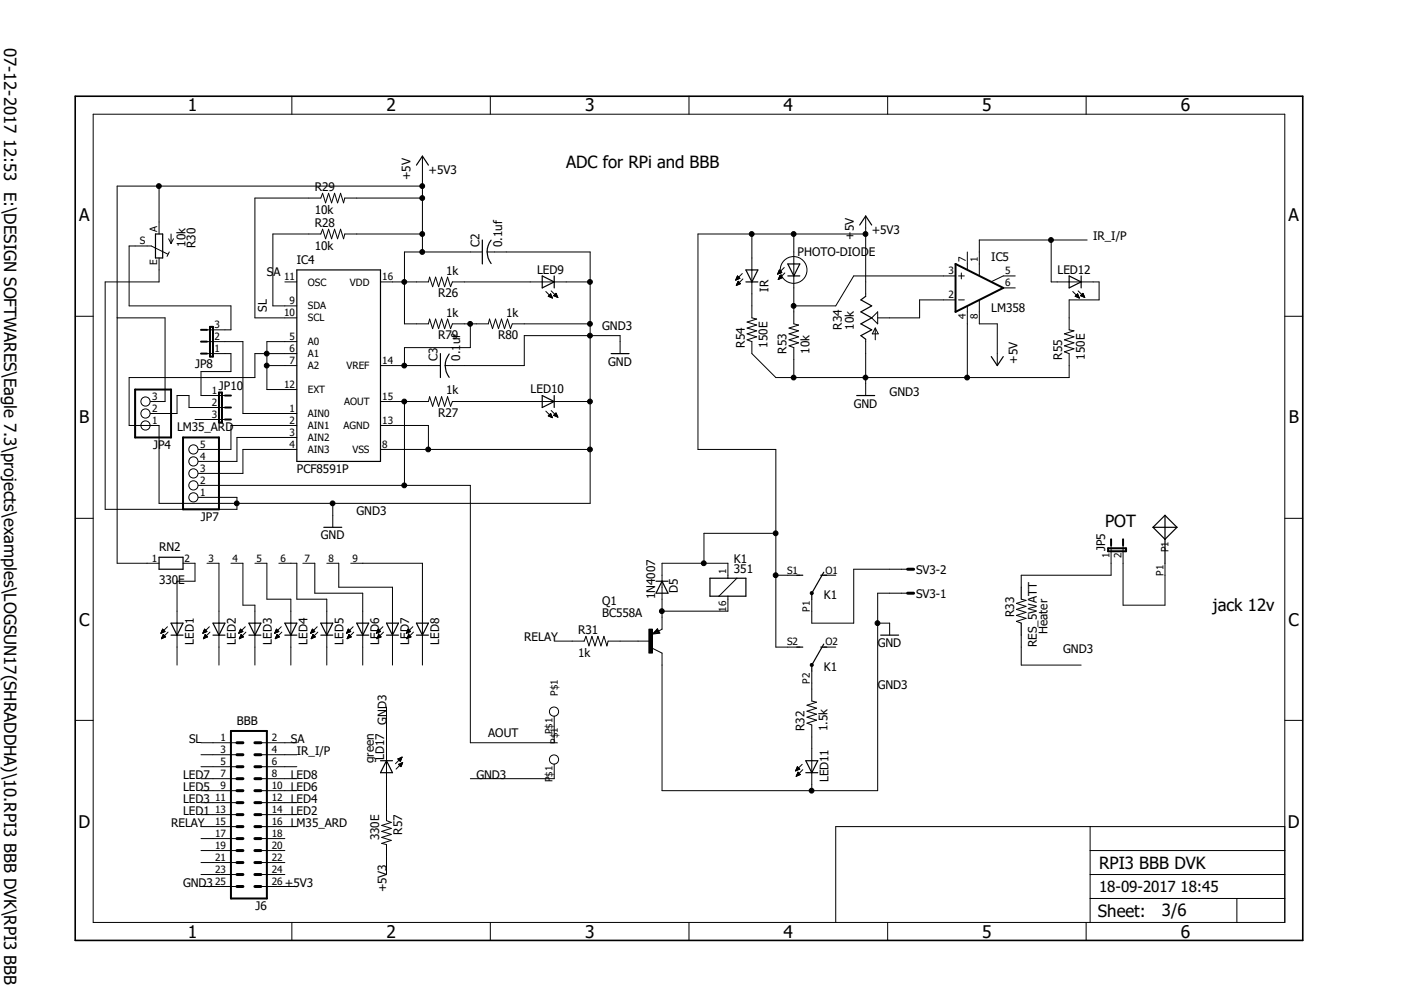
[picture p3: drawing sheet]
<svg xmlns="http://www.w3.org/2000/svg" width="297mm" height="210mm" viewBox="0 0 297 210" stroke-linecap="round" stroke-linejoin="round" font-family="sans-serif">
<g fill="none" stroke="#000" stroke-width=".21">
<path d="M19.8 24.2h252.6v171.4h-252.6zM33.7 39.5v10.1M61.9 20.4v3.8M89.6 33.1v20.3M89.6 39.5h-64.8v79.9h8.9M104 20.4v3.8M146.1 20.4v3.8M188.2 20.4v3.8M230.3 20.4v3.8M33.7 54.7v5.1h-11.4v48.2h27.9v-2.5h-8.1M35.6 53.9l-3.5-1.7h-4.7v12.7h21.6v5h-5.1M35.8 50.6l.5 1"/>
<path d="M35.9 53.4l-.5 1M36.3 49.6v2M36.8 50.6l-.5 1M60.4 59.8h2.5M80.7 59.8h10.1l.3-1 .6 2 .7-2 .6 2 .6-2 .7 2 .6-2 .6 2 .4-1h29.2M89.6 42h-16.5l-.3 1-.6-2-.6 2-.7-2-.6 2-.6-2-.7 2-.6-2-.4 1h-14v25.4h8.9M89.6 49.6h-16.5l-.3 1-.6-2-.6 2-.7-2-.6 2-.6-2-.7 2-.6-2-.4 1h-10.1v15.3h5M102.3 53.4h-16.5v15.3h5l.3-1.1 .6 2.1 .7-2.1 .6 2.1 .6-2.1 .7 2.1 .6-2.1 .6 2.1 .4-1h7.6l.3-1.1 .6 2.1 .7-2.1 .6 2.1 .6-2.1 .7 2.1 .6-2.1 .6 2.1 .4-1h16.5M103.3 53.4h21.8v53.3h-91.4v-16.5h-6.3v-10.1h26.6v-5.1h8.9M156 59.3h.2M156 59.2h.4M156.1 59.1h.5"/>
<path d="M156.1 59.1h.6M156.2 59h.6M156.2 58.8h.5M156.3 58.7h.3M156.3 58.6h.2M156.4 58.5l-.4 .9M156.4 58.5l.5 .5-.9 .4M156.4 58.5h.1M156.4 59.9h.4M156.4 59.9h.3M156.5 59.7h.1M156.5 59.6l-.4 .9"/>
<path d="M156.5 59.6l.5 .6-.9 .3M156.5 59.6h.1M157.4 58l-1.4 1.4M157.5 59.1l-1.4 1.4M159.4 49.6v17.8l1 .2-2 .7 2 .6-2 .7 2 .5-2 .7 2 .6-2 .7 1 .3v2.6l5.1 5.1h62.2v-5.1l-1-.4 2-.6-2-.7 2-.6-2-.6 2-.7-2-.6 2-.7-1-.2v-6.3h6.3v-3.8h-10.1v-8.9M164.9 58.1h.1M164.9 58h.3M165 57.9h.4M165 59.2h.1M165 57.8h.6M165 59.1h.3M165 57.7h.7"/>
<path d="M165.1 59.1h.4M165.1 57.6h.5M165.1 59h.6M165.1 57.5h.5M165.2 58.8h.7M165.2 57.4h.3M165.2 57.4h.2M165.2 58.8h.6M165.2 57.3h.1M165.3 58.7h.4M165.3 58.6h.3M165.3 58.5h.2"/>
<path d="M165.3 58.4h.1M165.4 58.4l.5 .5-.9 .4zM165.8 57.7l-.5-.5-.4 .9M165.8 57.7l-.9 .4M166.3 56.7l-1.4 1.4M166.4 57.9l-1.4 1.4M168.3 49.6v19.1l1 .2-2 .7 2 .5-2 .7 2 .6-2 .7 2 .6-2 .6 1 .4v6.4M183.5 49.6h-35.5v45.7h16.5v41.9h5.1M183.5 45.8v17M202.6 58.5h-21.6l-3.8 6.4h-8.9M203.2 58.5h1.3M203.8 57.9v1.2"/>
<path d="M205.1 53.4v3.7M215.3 58.5h-2.6l-2.4 1.2M230.5 50.9h-22.9v7.5M15.9 67.1h3.9M24.8 67.4h10.2v17.7h-3.1M43.9 72.4h7.6v15.3h11.4M43.9 75h5.1v3.8h-6.4v5.1h5.1M56.6 77.5h6.3M62.9 72.4h-6.3v10.2h6.3M80.7 77.5h12.7M99.7 68.7v5h-13.9v3.8M115.7 61.8l1.4 1.4"/>
<path d="M116.3 62.8h.7M116.4 62.9h.6M116.4 62.7h.5M116.4 62.6h.5M116.5 62.5h.3M116.6 62.9h.4M116.6 62.4h.2M116.7 62.3h.1M116.7 62.3l-.5 .5 .9 .4M116.7 62.3l.4 .9M116.8 63h.3M116.9 61.7l1.4 1.4"/>
<path d="M117 63.1h.1M117.4 62.7h.7M117.4 62.7l.9 .4M117.4 62.7l.5-.5 .4 .9M117.5 62.6h.6M117.5 62.5h.6M117.6 62.8h.5M117.6 62.4h.4M117.7 62.3h.3M117.8 62.9h.4M117.8 62.2h.1M118 62.9h.2"/>
<path d="M118.2 63h.1M131.5 75v-3.8h-20.3v6.3h-16.8M156.1 60.5h.1M156.2 60.4h.3M156.2 60.3h.5M156.2 60.2h.7M156.3 60.1h.7M156.3 60h.6M183.5 71.9v12M184.8 67.4l1.3-1.3v2.6zM185.6 69.6v2.5M185.6 69.6l.6 1.2h-1.3z"/>
<path d="M202.6 63.6h-7.6v3.8h-8.9M203.2 63.6h1.3M205.1 64.9v15.2M207.6 63.6v5.1h3.8v8.8M212.7 61h2.6M227.4 61.8l1.4 1.4M228 62.8h.7M228.1 62.9h.6M228.1 62.7h.5M228.2 62.6h.4M228.2 62.5h.3M228.3 62.9h.5"/>
<path d="M228.3 62.4h.2M228.5 62.3h.1M228.5 62.3l-.5 .5 .8 .4M228.5 62.3l.3 .9M228.5 63h.3M228.6 61.7l1.4 1.4M228.7 63.1h.1M229.1 62.7l.5-.5 .4 .9zM229.1 62.7h.7M229.2 62.6h.6M229.3 62.5h.5M229.3 62.8h.6"/>
<path d="M229.3 62.4h.4M229.5 62.3h.2M229.5 62.9h.4M229.6 62.2h.1M229.7 62.9h.2M229.9 63h.1M272.4 67.1h3.8M41.3 88.9h6.4M47.7 86.4h-7.6v-2.5h-2.6v3.8h-5.6M62.9 90.2h-13.9v5.1h-6.9M62.9 92.8h-12.7v5h-8.1M62.9 95.3h-11.4v5.1h-9.4"/>
<path d="M80.7 90.2h10.1v5.1M80.7 95.3h44.4M80.7 85.1h10.1l.3-1 .6 2 .7-2 .6 2 .6-2 .7 2 .6-2 .6 2 .4-1h29.2M85.8 85.1v17.8M115.7 87.2l1.4 1.4M116.2 88.2l.5-.5 .4 .9zM116.3 88.2h.7M116.4 88.1h.5M116.4 88.3h.6M116.4 88h.5M116.5 87.9h.3M116.6 88.3h.4"/>
<path d="M116.6 87.8h.2M116.7 87.7h.1M116.8 88.4h.3M116.9 87l1.4 1.4M117 88.5h.1M117.4 88.1l.5-.6 .4 .9zM117.4 88.1h.7M117.5 88h.6M117.5 87.9h.6M117.6 88.2h.5M117.6 87.8h.4M117.7 87.7h.3"/>
<path d="M117.8 87.6h.1M117.8 88.3h.4M118.1 88.3h.1M118.3 88.4v.1M15.9 109.9h3.9M38.8 119.4h2.5v3.8h-3.8v17.8M42.1 102.9h57.6v54.6h17.8v-5.7M43.9 119.4h2.5v21.6M49 119.4h2.5v8.9h2.5v12.7M54 119.4h2.6v7.6h5.1v14M59.1 119.4h3.8v7.6h6.4v14M64.2 119.4h2.5v6.4h10.2v15.2"/>
<path d="M69.3 119.4h2.5v5.1h11.4v16.5M70.6 106.7v5.1M74.4 119.4h15.2v21.6M164.5 113.1h-15.2v6.3M235.6 115.6v6.4h-19.1v2.5M238.1 115.6v12.7h8.9v-8.9M272.4 109.9h3.8M34.1 134.2h.2M34.2 134.1h.3M34.2 134h.5M34.2 133.9h.7M34.3 133.8h.7"/>
<path d="M34.3 135.3h.1M34.3 135.3h.3M34.3 133.7h.5M34.3 135.2h.5M34.4 133.6h.3M34.4 135.1h.6M34.4 135h.7M34.4 133.5h.2M34.4 134.9h.6M34.5 133.4l-.4 .9M34.5 133.4l.5 .5-.9 .4M34.5 133.4h.1"/>
<path d="M34.5 134.8h.4M34.5 134.7h.3M34.6 134.6h.1M34.6 134.5l-.4 .9M34.6 134.5l.5 .5-.9 .4M34.6 134.5v.1M35.5 132.9l-1.4 1.4M35.6 134l-1.4 1.4M43 134.2h.2M43.1 134.1h.3M43.1 134h.5M43.1 133.9h.7"/>
<path d="M43.1 135.3h.2M43.2 133.8h.6M43.2 135.3h.3M43.2 133.7h.5M43.2 135.2h.5M43.3 133.6h.3M43.3 135.1h.6M43.3 133.6h.2M43.3 135h.7M43.3 133.5h.2M43.3 134.9h.6M43.4 134.8h.4"/>
<path d="M43.4 133.4l-.4 .9M43.4 133.4l.5 .5-.9 .4M43.4 133.4h.1M43.4 134.7h.3M43.5 134.6h.1M43.5 134.5l-.4 .9M43.5 134.5l.5 .5-.9 .4M43.5 134.5v.1M44.4 132.9l-1.4 1.4M44.5 134l-1.4 1.4M50.7 134.2h.1M50.7 134.1h.3"/>
<path d="M50.7 134h.5M50.7 133.9h.7M50.7 135.3h.2M50.8 133.8h.6M50.8 135.3h.3M50.8 133.7h.5M50.8 135.2h.5M50.9 133.6h.4M50.9 135.1h.6M50.9 133.6h.3M50.9 135h.7M51 133.5h.1"/>
<path d="M51 134.9h.5M51 134.8h.4M51 133.4l-.4 .9M51 133.4l.5 .5-.9 .4M51 133.4h.1M51 134.7h.3M51.1 134.6h.1M51.1 134.5l-.4 .9M51.1 134.5l.5 .5-.9 .4M51.1 134.5v.1M52 132.9l-1.4 1.4M52.1 134l-1.4 1.4"/>
<path d="M58.2 134.2h.2M58.3 134.1h.3M58.3 134h.5M58.4 133.9h.6M58.4 135.3h.1M58.4 133.8h.6M58.4 135.3h.3M58.4 133.7h.6M58.4 135.2h.5M58.5 133.6h.4M58.5 135.1h.6M58.5 133.6h.3"/>
<path d="M58.5 135h.7M58.6 133.5h.1M58.6 134.9h.5M58.6 134.8h.4M58.6 133.4l-.4 .9M58.6 133.4l.5 .5-.9 .4M58.6 133.4h.1M58.7 134.7h.2M58.7 134.6h.1M58.7 134.5h.1M58.7 134.5l-.3 .9M58.7 134.5l.6 .5-.9 .4"/>
<path d="M59.6 132.9l-1.4 1.4M59.8 134l-1.4 1.4M65.9 134.2h.1M65.9 134.1h.3M65.9 134h.5M66 133.9h.7M66 135.3h.1M66 133.8h.7M66 135.3h.3M66.1 133.7h.5M66.1 135.2h.4M66.1 133.6h.4"/>
<path d="M66.1 135.1h.6M66.2 133.6h.2M66.2 135h.6M66.2 133.5h.1M66.2 134.9h.5M66.2 134.8h.4M66.2 133.4l-.3 .9M66.2 133.4l.5 .5-.8 .4M66.2 133.4h.1M66.3 134.7h.2M66.3 134.6h.1M66.3 134.5h.1"/>
<path d="M66.4 134.5l-.4 .9M66.4 134.5l.5 .5-.9 .4M67.3 132.9l-1.4 1.4M67.4 134l-1.4 1.4M73.5 134.2h.1M73.5 134.1h.4M73.6 134h.5M73.6 133.9h.7M73.6 135.3h.1M73.6 133.8h.7M73.6 135.3h.3M73.7 133.7h.5"/>
<path d="M73.7 135.2h.5M73.7 133.6h.4M73.7 135.1h.7M73.8 133.6h.2M73.8 135h.7M73.8 133.5h.1M73.8 134.9h.5M73.8 133.4h.1M73.9 134.8h.3M73.9 133.4l-.4 .9M73.9 133.4l.5 .5-.9 .4M73.9 134.7h.3"/>
<path d="M73.9 134.6h.2M73.9 134.5h.1M74 134.5l-.4 .9M74 134.5l.5 .5-.9 .4M74.9 132.9l-1.4 1.4M75 134l-1.4 1.4M79.8 134.2h.2M79.9 134.1h.3M79.9 134h.5M80 133.9h.6M80 135.3h.1M80 133.8h.6"/>
<path d="M80 135.3h.3M80 133.7h.5M80 135.2h.5M80.1 133.6h.4M80.1 135.1h.6M80.1 133.6h.3M80.1 135h.7M80.2 133.5h.1M80.2 134.9h.5M80.2 133.4h.1M80.2 133.4l-.4 .9M80.2 133.4l.5 .5-.9 .4"/>
<path d="M80.2 134.8h.4M80.2 134.7h.3M80.3 134.6h.1M80.3 134.5h.1M80.3 134.5l-.4 .9M80.3 134.5l.5 .5-.9 .4M81.2 132.9l-1.4 1.4M81.3 134l-1.4 1.4M86.2 134.2h.1M86.2 134.1h.4M86.3 134h.5M86.3 133.9h.7"/>
<path d="M86.3 135.3h.1M86.3 133.8h.7M86.3 135.3h.3M86.4 133.7h.5M86.4 135.2h.5M86.4 133.6h.4M86.4 135.1h.7M86.5 133.6h.2M86.5 133.5h.1M86.5 135h.6M86.5 134.9h.5M86.5 133.4h.1"/>
<path d="M86.5 133.4l-.4 .9M86.5 133.4l.5 .5-.9 .4M86.6 134.8h.3M86.6 134.7h.3M86.6 134.6h.2M86.6 134.5h.1M86.6 134.5l-.3 .9M86.6 134.5l.6 .5-.9 .4M87.5 132.9l-1.4 1.4M87.7 134l-1.4 1.4M117.5 135.9h6.4l.3-1 .7 2 .6-2 .6 2 .7-2 .6 2 .6-2 .7 2 .2-1h8.9M137.6 133.4h.7v5.1h-.7z"/>
<path d="M139.4 133.3l.5 .9-1.6 .3zM154.3 122.6v-3.2h-13.9v14l-.8 .4M154.3 126.4v3.2h-13.9M156.2 122.6l-3.8 3.8M164.5 122h5.1M171.9 125.5h.4l.2 .3-.2 .2-.2 .1-.2-.1zM174.7 122h2.5M174.7 137.2h2.5M186.1 132.1h2.5v2.6M192.4 125.8h-6.3v41.8h-45.7v-29.1l-2.1-1M192.4 120.7h-11.4v11.4h-8.9v-5.1M216.5 127l1 .3-2 .6 2 .7-2 .6 2 .6-2 .7 2 .6-2 .6 1 .4"/>
<path d="M216.5 134.7v6.3h12.7M15.9 152.7h3.9M42.6 157.5h7.6M55.3 157.5h7.6M81.9 149.9v24.1l1.1 .4-2.1 .6 2.1 .6-2.1 .7 2.1 .6-2.1 .6 2.1 .7-2.1 .6 1 .3v6.3M171.9 140.8h.4l.2 .2-.2 .2h-.4zM172.1 142.3v6.3l1 .3-2 .6 2 .7-2 .6 2 .6-2 .7 2 .6-2 .6 1 .4v13.9M272.4 152.7h3.8M42.6 175.3h7.6M42.6 160h7.6M42.6 162.6h7.6M42.6 165.1h7.6"/>
<path d="M42.6 167.6h7.6M42.6 170.2h7.6M42.6 172.7h7.6M42.6 177.8h7.6M55.3 175.3h7.6M55.3 160h7.6M55.3 162.6h7.6M55.3 165.1h7.6M55.3 167.6h7.6M55.3 170.2h7.6M55.3 172.7h7.6M55.3 177.8h5.1"/>
<path d="M84.4 160.9h.7M84.5 162.1l.9-.4-.4 .9zM84.5 161h.6M84.5 162.1h.7M84.6 161.1h.4M84.6 160.8h.5M84.6 162.2h.6M84.7 161.2h.3M84.7 162.3h.5M84.7 162h.5M84.7 161.3h.2M84.8 162.3h.3"/>
<path d="M84.8 160.7h.4M84.8 161.4h.1M84.9 162.4h.2M84.9 161.9h.4M84.9 162.5h.1M85 160.7h.2M85.1 161.8h.2M85.2 160.6h.1M85.2 160.5l-1.4 1.4M85.2 160.5l-.3 .9-.5-.5M85.2 160.5l-.8 .4M85.3 161.7h.1"/>
<path d="M85.4 161.7l-1.4 1.4M117.5 162v3.1h-17.8M168.7 163.4h.1M168.7 163.3h.3M168.8 163.2h.4M168.8 163.2h.6M168.8 164.5h.1M168.9 163.1h.6M168.9 164.5h.2M168.9 163h.5M168.9 164.4h.4M168.9 162.9h.5"/>
<path d="M168.9 164.3h.6M169 162.8h.3M169 164.2h.7M169 162.7h.2M169 162.6h.1M169 164.1h.6M169.1 162.6l.5 .5-.9 .3zM169.1 164h.4M169.1 164h.3M169.1 163.9h.2M169.2 163.8h.1M169.2 163.7l.5 .5-.9 .4z"/>
<path d="M170.1 162.1l-1.4 1.3M170.2 163.2l-1.4 1.4M231.1 175.3v20.3M272.4 175.3h-95.2v20.3M42.6 185.4h7.6M42.6 180.3h7.6M42.6 182.9h7.6M42.6 188h7.6M55.3 185.4h5.1M55.3 180.3h5.1M55.3 182.9h5.1M55.3 188h7.6"/>
<path d="M61.9 195.6v3.8M104 195.6v3.8M146.1 195.6v3.8M188.2 195.6v3.8M230.3 195.6v3.8M231.1 190.5h41.3M231.1 185.4h41.3M231.1 180.3h41.3M262.2 190.5v5.1"/>
<circle cx="33.7" cy="39.5" r=".51"/>
<circle cx="89.5" cy="39.5" r=".51"/>
<circle cx="85.7" cy="59.8" r=".51"/>
<circle cx="89.5" cy="53.4" r=".51"/>
<circle cx="89.5" cy="42" r=".51"/>
<circle cx="89.5" cy="49.6" r=".51"/>
<circle cx="125.1" cy="59.8" r=".51"/>
<circle cx="159.4" cy="49.6" r=".51"/>
<circle cx="168.3" cy="57.2" r="2.84"/>
<circle cx="168.3" cy="49.6" r=".51"/>
<circle cx="183.5" cy="49.6" r=".51"/>
<circle cx="222.8" cy="50.9" r=".51"/>
<circle cx="56.5" cy="77.5" r=".51"/>
<circle cx="56.5" cy="75" r=".51"/>
<circle cx="85.7" cy="77.5" r=".51"/>
<circle cx="99.7" cy="68.7" r=".51"/>
<circle cx="125.1" cy="68.7" r=".51"/>
<circle cx="125.1" cy="71.2" r=".51"/>
<circle cx="168.3" cy="64.9" r=".51"/>
<circle cx="30.8" cy="85.1" r=".98"/>
<circle cx="30.8" cy="90.2" r=".98"/>
<circle cx="30.8" cy="87.7" r=".98"/>
<circle cx="41" cy="97.8" r=".98"/>
<circle cx="41" cy="95.3" r=".98"/>
<circle cx="85.7" cy="85.1" r=".51"/>
<circle cx="90.8" cy="95.3" r=".51"/>
<circle cx="125.1" cy="95.3" r=".51"/>
<circle cx="125.1" cy="85.1" r=".51"/>
<circle cx="168.3" cy="80" r=".51"/>
<circle cx="183.5" cy="80" r=".51"/>
<circle cx="205" cy="80" r=".51"/>
<circle cx="41" cy="100.4" r=".98"/>
<circle cx="41" cy="105.4" r=".98"/>
<circle cx="41" cy="102.9" r=".98"/>
<circle cx="50.2" cy="106.7" r=".51"/>
<circle cx="70.5" cy="106.7" r=".51"/>
<circle cx="85.7" cy="102.9" r=".51"/>
<circle cx="149.2" cy="119.4" r=".51"/>
<circle cx="164.5" cy="113.1" r=".51"/>
<circle cx="140.3" cy="129.6" r=".51"/>
<circle cx="164.5" cy="122" r=".51"/>
<circle cx="186" cy="132.1" r=".51"/>
<circle cx="117.5" cy="150.9" r=".98"/>
<circle cx="117.5" cy="161" r=".98"/>
<circle cx="172.1" cy="167.6" r=".51"/>
</g>
<path d="M15.9 20.4h260.3v179h-260.3z" fill="none" stroke="#000" stroke-width=".34"/>
<g fill="none" stroke="#000" stroke-width=".25">
<path d="M88.3 35l1.3-1.9 1.2 1.9M33 49.6h1.5v5.1h-1.5zM62.9 57.2h17.8v40.6h-17.8zM102.3 50.9v5.1M104.1 50.9a4 4 0 0 0 0 5M115 58.5l2.5 1.3-2.5 1.2zM117.5 58.5v2.5M158.1 57.2h2.6l-1.3 2.6zM158.1 59.8h2.6M167 56h2.6l-1.3 2.5zM167 58.5h2.6M182.3 47.7l1.2-1.9 1.3 1.9"/>
<path d="M226.7 58.5l2.5 1.3-2.5 1.2zM229.2 58.5v2.5M93.4 75v5.1M95.2 75.1a4 4 0 0 0 0 4.9M129.6 75h3.8M183.5 62.8l-1 .8 2.3 1.3-2.3 1.2 2.3 1.3-2.3 1.3 2.3 1.2-2.3 1.3 1 .7M210.2 75.6l1.2 1.9 1.3-1.9M115 83.9l2.5 1.2-2.5 1.3zM117.5 83.9v2.5M181.6 83.9h3.8M33.7 118.2h5.1v2.5h-5.1zM68.7 111.8h3.8"/>
<path d="M244.5 111.8h5M244.5 111.8l2.5 2.5 2.5-2.5M247 109.3l-2.5 2.5M247 109.3l2.5 2.5M247 109.3v10.1M36.3 132.1h2.5l-1.3 2.6zM36.3 134.7h2.5M45.2 134.7h2.5M45.2 132.1h2.5l-1.3 2.6zM52.8 134.7h2.5M52.8 132.1h2.5l-1.3 2.6zM60.4 134.7h2.5"/>
<path d="M60.4 132.1h2.5l-1.2 2.6zM68 134.7h2.6M68 132.1h2.6l-1.3 2.6zM75.6 134.7h2.6M75.6 132.1h2.6l-1.3 2.6zM81.9 134.7h2.6M81.9 132.1h2.6l-1.3 2.6zM88.3 134.7h2.5M88.3 132.1h2.5l-1.2 2.6zM139.1 123.2h2.5M139.3 134h-.3l.3-.2 .3 .4-1 .1 .7-.8 .4 .7M140.4 123.2l1.2 2.6h-2.5z"/>
<path d="M150.5 122.6h7.6v3.8h-7.6zM168.9 122h1.3M168.9 137.2h1.3M174 122h1.3M174 137.2h1.3M174.7 121.3l-2.6 4.5v1.2M174.7 136.6l-2.6 4.4v1.3M186.7 134.7h3.8M216.5 124.5v2.5M216.5 132.1v2.6M80.7 161.3h2.5M81.9 161.3l1.3 2.5h-2.5z"/>
<path d="M170.8 161.3h2.6l-1.3 2.5zM170.8 163.8h2.6"/>
</g>
<g fill="none" stroke="#000" stroke-width=".42">
<path d="M202.6 56l10.1 5-10.1 5.1zM42.6 69.9h1.3M42.6 72.4h1.3M42.6 75h1.3M44.5 69.3h.7v6.3h-.7zM28.6 82.6h7.7v10.2h-7.7zM38.8 92.8h7.6v15.2h-7.6zM46.4 83.2h.7v6.4h-.7zM47.7 88.9h1.3M47.7 86.4h1.3M47.7 83.9h1.3M234.9 116.2h3.8v.7h-3.8z"/>
<path d="M235.6 114.3v1.3M238.1 114.3v1.3M49 155h7.6v35.5h-7.6z"/>
</g>
<g fill="none" stroke="#000" stroke-width=".63">
<path d="M192.4 125.8h1.3M192.4 120.7h1.3M50.2 157.5h1.3M54 157.5h1.3M50.2 167.6h1.3M50.2 165.1h1.3M50.2 162.6h1.3M50.2 160h1.3M50.2 170.2h1.3M50.2 172.7h1.3M50.2 175.3h1.3M50.2 177.8h1.3"/>
<path d="M54 167.6h1.3M54 165.1h1.3M54 162.6h1.3M54 160h1.3M54 170.2h1.3M54 172.7h1.3M54 175.3h1.3M54 177.8h1.3M50.2 180.3h1.3M50.2 182.9h1.3M50.2 185.4h1.3M50.2 188h1.3"/>
<path d="M54 180.3h1.3M54 182.9h1.3M54 185.4h1.3M54 188h1.3"/>
</g>
<g fill="#000">
<path d="M137.6 133.4h.7v5.1h-.7z" fill-rule="evenodd"/>
<path d="M171.9 125.5h.4l.2 .3-.2 .2-.2 .1-.2-.1z" fill-rule="evenodd"/>
<path d="M171.9 140.8h.4l.2 .2-.2 .2h-.4z" fill-rule="evenodd"/>
<circle cx="33.7" cy="39.5" r=".51"/>
<circle cx="89.5" cy="39.5" r=".51"/>
<circle cx="85.7" cy="59.8" r=".51"/>
<circle cx="89.5" cy="53.4" r=".51"/>
<circle cx="89.5" cy="42" r=".51"/>
<circle cx="89.5" cy="49.6" r=".51"/>
<circle cx="125.1" cy="59.8" r=".51"/>
<circle cx="159.4" cy="49.6" r=".51"/>
<circle cx="168.3" cy="49.6" r=".51"/>
<circle cx="183.5" cy="49.6" r=".51"/>
<circle cx="222.8" cy="50.9" r=".51"/>
<circle cx="56.5" cy="77.5" r=".51"/>
<circle cx="56.5" cy="75" r=".51"/>
<circle cx="85.7" cy="77.5" r=".51"/>
<circle cx="99.7" cy="68.7" r=".51"/>
<circle cx="125.1" cy="68.7" r=".51"/>
<circle cx="125.1" cy="71.2" r=".51"/>
<circle cx="168.3" cy="64.9" r=".51"/>
<circle cx="85.7" cy="85.1" r=".51"/>
<circle cx="90.8" cy="95.3" r=".51"/>
<circle cx="125.1" cy="95.3" r=".51"/>
<circle cx="125.1" cy="85.1" r=".51"/>
<circle cx="168.3" cy="80" r=".51"/>
<circle cx="183.5" cy="80" r=".51"/>
<circle cx="205" cy="80" r=".51"/>
<circle cx="50.2" cy="106.7" r=".51"/>
<circle cx="70.5" cy="106.7" r=".51"/>
<circle cx="85.7" cy="102.9" r=".51"/>
<circle cx="149.2" cy="119.4" r=".51"/>
<circle cx="164.5" cy="113.1" r=".51"/>
<circle cx="140.3" cy="129.6" r=".51"/>
<circle cx="164.5" cy="122" r=".51"/>
<circle cx="186" cy="132.1" r=".51"/>
<circle cx="172.1" cy="167.6" r=".51"/>
</g>
<g font-size="3.7">
<text x="39.8" y="23.6">1</text>
<text x="81.9" y="23.6">2</text>
<text x="124.1" y="23.6">3</text>
<text x="166.1" y="23.6">4</text>
<text x="208.3" y="23.6">5</text>
<text x="250.4" y="23.6">6</text>
<text x="16.7" y="46.9">A</text>
<text x="273.2" y="46.9">A</text>
<text x="16.8" y="89.8">B</text>
<text x="273.2" y="89.8">B</text>
<text x="16.7" y="132.6">C</text>
<text x="273.2" y="132.6">C</text>
<text x="16.6" y="175.5">D</text>
<text x="273.1" y="175.5">D</text>
<text x="39.8" y="198.8">1</text>
<text x="81.9" y="198.8">2</text>
<text x="124.1" y="198.8">3</text>
<text x="166.1" y="198.8">4</text>
<text x="208.3" y="198.8">5</text>
<text x="250.4" y="198.8">6</text>
</g>
<g font-size="3.6">
<text x=".9" y="10.1" transform="rotate(90 .9 10.1)">07-12-2017 12:53 E:\DESIGN SOFTWARES\Eagle 7.3\projects\examples\LOGSUN17(SHRADDHA)\10.RPI3 BBB DVK\RPI3 BBB D</text>
<text x="120" y="35.6">ADC for RPi and BBB</text>
<text x="234.3" y="111.8">POT</text>
<text x="257.2" y="129.6">jack 12v</text>
<text x="233" y="184.1">RPI3 BBB DVK</text>
<text x="232.8" y="194.4">Sheet:</text>
<text x="246.4" y="194.3">3/6</text>
</g>
<text font-size="3.2" x="233" y="189.2">18-09-2017 18:45</text>
<g font-size="2.5">
<text x="66.7" y="40.5">R29</text>
<text x="87" y="38.2" transform="rotate(-90 87 38.2)">+5V</text>
<text x="90.8" y="36.9">+5V3</text>
<text x="66.7" y="45.3">10k</text>
<text x="39.3" y="52.3" transform="rotate(-90 39.3 52.3)">10k</text>
<text x="41.5" y="52.6" transform="rotate(-90 41.5 52.6)">R30</text>
<text x="66.7" y="48.1">R28</text>
<text x="66.7" y="52.9">10k</text>
<text x="101.6" y="52.4" transform="rotate(-90 101.6 52.4)">C2</text>
<text x="106.5" y="52.4" transform="rotate(-90 106.5 52.4)">0.1uf</text>
<text x="181" y="50.9" transform="rotate(-90 181 50.9)">+5V</text>
<text x="184.8" y="49.6">+5V3</text>
<text x="231.8" y="50.9">IR_I/P</text>
<text x="56.6" y="58.5">SA</text>
<text x="62.9" y="56">IC4</text>
<text x="94.6" y="58.3">1k</text>
<text x="113.9" y="58">LED9</text>
<text x="169.1" y="54.2">PHOTO-DIODE</text>
<text x="210.2" y="55.3">IC5</text>
<text x="224.2" y="58">LED12</text>
<text x="92.9" y="63">R26</text>
<text x="163" y="61.8" transform="rotate(-90 163 61.8)">IR</text>
<text x="56.6" y="66.1" transform="rotate(-90 56.6 66.1)">SL</text>
<text x="92.9" y="71.9">R79</text>
<text x="94.6" y="67.1">1k</text>
<text x="105.6" y="71.9">R80</text>
<text x="107.3" y="67.1">1k</text>
<text x="127.7" y="69.9">GND3</text>
<text x="178.5" y="69.9" transform="rotate(-90 178.5 69.9)">R34</text>
<text x="181" y="69.9" transform="rotate(-90 181 69.9)">10k</text>
<text x="210.2" y="66.1">LM358</text>
<text x="92.7" y="76.5" transform="rotate(-90 92.7 76.5)">C3</text>
<text x="97.6" y="76.5" transform="rotate(-90 97.6 76.5)">0.1uf</text>
<text x="128.9" y="77.5">GND</text>
<text x="157.9" y="73.7" transform="rotate(-90 157.9 73.7)">R54</text>
<text x="162.7" y="73.7" transform="rotate(-90 162.7 73.7)">150E</text>
<text x="166.8" y="75" transform="rotate(-90 166.8 75)">R53</text>
<text x="171.6" y="75" transform="rotate(-90 171.6 75)">10k</text>
<text x="215.8" y="77.1" transform="rotate(-90 215.8 77.1)">+5V</text>
<text x="225.2" y="76.2" transform="rotate(-90 225.2 76.2)">R55</text>
<text x="230" y="76.2" transform="rotate(-90 230 76.2)">150E</text>
<text x="41.3" y="78">JP8</text>
<text x="46.4" y="82.6">JP10</text>
<text x="94.6" y="83.6">1k</text>
<text x="112.5" y="83.4">LED10</text>
<text x="188.6" y="83.9">GND3</text>
<text x="92.9" y="88.4">R27</text>
<text x="181" y="86.4">GND</text>
<text x="32.5" y="95.2">JP4</text>
<text x="37.5" y="91.5">LM35_ARD</text>
<text x="62.9" y="100.4">PCF8591P</text>
<text x="42.6" y="110.4">JP7</text>
<text x="75.6" y="109.3">GND3</text>
<text x="33.7" y="116.9">RN2</text>
<text x="68" y="114.3">GND</text>
<text x="155.6" y="119.4">K1</text>
<text x="234.3" y="116.9" transform="rotate(-90 234.3 116.9)">JP5</text>
<text x="33.7" y="123.7">330E</text>
<text x="143.7" y="125.8" transform="rotate(-90 143.7 125.8)">D5</text>
<text x="155.6" y="121.6">351</text>
<text x="194.2" y="121.7">SV3-2</text>
<text x="127.7" y="128.3">Q1</text>
<text x="127.7" y="130.9">BC558A</text>
<text x="138.9" y="127" transform="rotate(-90 138.9 127)">1N4007</text>
<text x="174.7" y="127">K1</text>
<text x="194.2" y="126.8">SV3-1</text>
<text x="215" y="130.9" transform="rotate(-90 215 130.9)">R33</text>
<text x="41.1" y="136.7" transform="rotate(-90 41.1 136.7)">LED1</text>
<text x="50" y="136.7" transform="rotate(-90 50 136.7)">LED2</text>
<text x="57.6" y="136.7" transform="rotate(-90 57.6 136.7)">LED3</text>
<text x="65.2" y="136.7" transform="rotate(-90 65.2 136.7)">LED4</text>
<text x="72.8" y="136.7" transform="rotate(-90 72.8 136.7)">LED5</text>
<text x="80.4" y="136.7" transform="rotate(-90 80.4 136.7)">LED6</text>
<text x="86.8" y="136.7" transform="rotate(-90 86.8 136.7)">LED7</text>
<text x="93.1" y="136.7" transform="rotate(-90 93.1 136.7)">LED8</text>
<text x="111.2" y="135.9">RELAY</text>
<text x="122.6" y="134.4">R31</text>
<text x="186.1" y="137.2">GND</text>
<text x="219.8" y="137.2" transform="rotate(-90 219.8 137.2)">RES_5WATT</text>
<text x="222.1" y="134.4" transform="rotate(-90 222.1 134.4)">Heater</text>
<text x="122.6" y="139.2">1k</text>
<text x="174.7" y="142.3">K1</text>
<text x="225.4" y="138.5">GND3</text>
<text x="186.1" y="146.1">GND3</text>
<text x="50.2" y="153.7">BBB</text>
<text x="81.9" y="153.7" transform="rotate(-90 81.9 153.7)">GND3</text>
<text x="170.6" y="155" transform="rotate(-90 170.6 155)">R32</text>
<text x="175.4" y="155" transform="rotate(-90 175.4 155)">1.5k</text>
<text x="40.1" y="157.5">SL</text>
<text x="61.7" y="157.5">SA</text>
<text x="62.9" y="160">IR_I/P</text>
<text x="79.3" y="161.8" transform="rotate(-90 79.3 161.8)">green</text>
<text x="81.4" y="161.1" transform="rotate(-90 81.4 161.1)">LD17</text>
<text x="103.5" y="156.3">AOUT</text>
<text x="38.8" y="167.6">LED5</text>
<text x="38.8" y="165.1">LED7</text>
<text x="61.7" y="167.6">LED6</text>
<text x="61.7" y="165.1">LED8</text>
<text x="101" y="165.1">GND3</text>
<text x="175.7" y="165.9" transform="rotate(-90 175.7 165.9)">LED11</text>
<text x="38.8" y="172.7">LED1</text>
<text x="38.8" y="170.2">LED3</text>
<text x="61.7" y="172.7">LED2</text>
<text x="61.7" y="170.2">LED4</text>
<text x="36.3" y="175.3">RELAY</text>
<text x="61.7" y="175.3">LM35_ARD</text>
<text x="80.4" y="178.2" transform="rotate(-90 80.4 178.2)">330E</text>
<text x="85.2" y="177" transform="rotate(-90 85.2 177)">R57</text>
<text x="38.8" y="188">GND3</text>
<text x="60.4" y="188">+5V3</text>
<text x="81.9" y="189.2" transform="rotate(-90 81.9 189.2)">+5V3</text>
<text x="54.2" y="193">J6</text>
</g>
<g font-size="2.1">
<text x="29.6" y="51.8">S</text>
<text x="33.3" y="49.2" transform="rotate(-90 33.3 49.2)">A</text>
<text x="33.3" y="56.2" transform="rotate(-90 33.3 56.2)">E</text>
<text x="60.3" y="59.4">11</text>
<text x="81.1" y="59.4">16</text>
<text x="201.1" y="58.1">3</text>
<text x="204.8" y="55.6" transform="rotate(-90 204.8 55.6)">7</text>
<text x="207.3" y="55.6" transform="rotate(-90 207.3 55.6)">1</text>
<text x="213.1" y="58.1">5</text>
<text x="61.4" y="64.5">9</text>
<text x="65.3" y="65.6">SDA</text>
<text x="65.3" y="60.5">OSC</text>
<text x="74.2" y="60.5">VDD</text>
<text x="201.1" y="63.2">2</text>
<text x="213.1" y="60.7">6</text>
<text x="45.5" y="69.6">3</text>
<text x="60.3" y="67">10</text>
<text x="65.3" y="68.2">SCL</text>
<text x="204.8" y="67.6" transform="rotate(-90 204.8 67.6)">4</text>
<text x="207.3" y="67.6" transform="rotate(-90 207.3 67.6)">8</text>
<text x="45.5" y="74.6">1</text>
<text x="45.5" y="72.1">2</text>
<text x="61.4" y="72.1">5</text>
<text x="61.4" y="74.6">6</text>
<text x="61.4" y="77.2">7</text>
<text x="65.3" y="73.2">A0</text>
<text x="65.3" y="75.7">A1</text>
<text x="81.1" y="77.2">14</text>
<text x="44.9" y="83.5">1</text>
<text x="60.3" y="82.3">12</text>
<text x="65.3" y="78.3">A2</text>
<text x="65.3" y="83.4">EXT</text>
<text x="73.5" y="78.3">VREF</text>
<text x="32.2" y="89.9">1</text>
<text x="32.2" y="87.3">2</text>
<text x="32.2" y="84.8">3</text>
<text x="44.9" y="86.1">2</text>
<text x="44.9" y="88.6">3</text>
<text x="61.4" y="87.3">1</text>
<text x="61.4" y="89.9">2</text>
<text x="65.3" y="88.4">AIN0</text>
<text x="73" y="85.9">AOUT</text>
<text x="81.1" y="84.8">15</text>
<text x="81.1" y="89.9">13</text>
<text x="42.4" y="95">5</text>
<text x="61.4" y="92.4">3</text>
<text x="61.4" y="95">4</text>
<text x="65.3" y="91">AIN1</text>
<text x="65.3" y="93.5">AIN2</text>
<text x="72.8" y="91">AGND</text>
<text x="81.1" y="95">8</text>
<text x="42.4" y="100">3</text>
<text x="42.4" y="97.5">4</text>
<text x="65.3" y="96.1">AIN3</text>
<text x="74.7" y="96.1">VSS</text>
<text x="42.4" y="105.1">1</text>
<text x="42.4" y="102.6">2</text>
<text x="32.2" y="119.1">1</text>
<text x="39.1" y="119.1">2</text>
<text x="44.2" y="119.1">3</text>
<text x="49.3" y="119.1">4</text>
<text x="54.4" y="119.1">5</text>
<text x="59.5" y="119.1">6</text>
<text x="64.5" y="119.1">7</text>
<text x="69.6" y="119.1">8</text>
<text x="74.7" y="119.1">9</text>
<text x="235.2" y="118.4" transform="rotate(-90 235.2 118.4)">1</text>
<text x="237.8" y="118.4" transform="rotate(-90 237.8 118.4)">2</text>
<text x="247.8" y="117.1" transform="rotate(-90 247.8 117.1)">P1</text>
<text x="154" y="121.6" transform="rotate(-90 154 121.6)">1</text>
<text x="166.9" y="121.6">S1</text>
<text x="175" y="121.6">O1</text>
<text x="246.7" y="122.1" transform="rotate(-90 246.7 122.1)">P1</text>
<text x="154" y="129.7" transform="rotate(-90 154 129.7)">16</text>
<text x="171.7" y="129.7" transform="rotate(-90 171.7 129.7)">P1</text>
<text x="166.9" y="136.8">S2</text>
<text x="175" y="136.8">O2</text>
<text x="118.3" y="147.5" transform="rotate(-90 118.3 147.5)">P$1</text>
<text x="171.7" y="144.9" transform="rotate(-90 171.7 144.9)">P2</text>
<text x="117.2" y="155.7" transform="rotate(-90 117.2 155.7)">P$1</text>
<text x="46.8" y="157.1">1</text>
<text x="46.8" y="159.7">3</text>
<text x="57.6" y="157.1">2</text>
<text x="57.6" y="159.7">4</text>
<text x="118.3" y="157.7" transform="rotate(-90 118.3 157.7)">P$1</text>
<text x="46.8" y="162.2">5</text>
<text x="46.8" y="164.8">7</text>
<text x="46.8" y="167.3">9</text>
<text x="57.6" y="162.2">6</text>
<text x="57.6" y="164.8">8</text>
<text x="57.6" y="167.3">10</text>
<text x="117.2" y="165.9" transform="rotate(-90 117.2 165.9)">P$1</text>
<text x="45.6" y="169.8">11</text>
<text x="45.6" y="172.4">13</text>
<text x="57.6" y="169.8">12</text>
<text x="57.6" y="172.4">14</text>
<text x="45.6" y="174.9">15</text>
<text x="45.6" y="177.5">17</text>
<text x="57.6" y="174.9">16</text>
<text x="57.6" y="177.5">18</text>
<text x="45.6" y="180">19</text>
<text x="45.6" y="182.5">21</text>
<text x="45.6" y="185.1">23</text>
<text x="57.6" y="180">20</text>
<text x="57.6" y="182.5">22</text>
<text x="57.6" y="185.1">24</text>
<text x="45.6" y="187.6">25</text>
<text x="57.6" y="187.6">26</text>
</g>
</svg>
